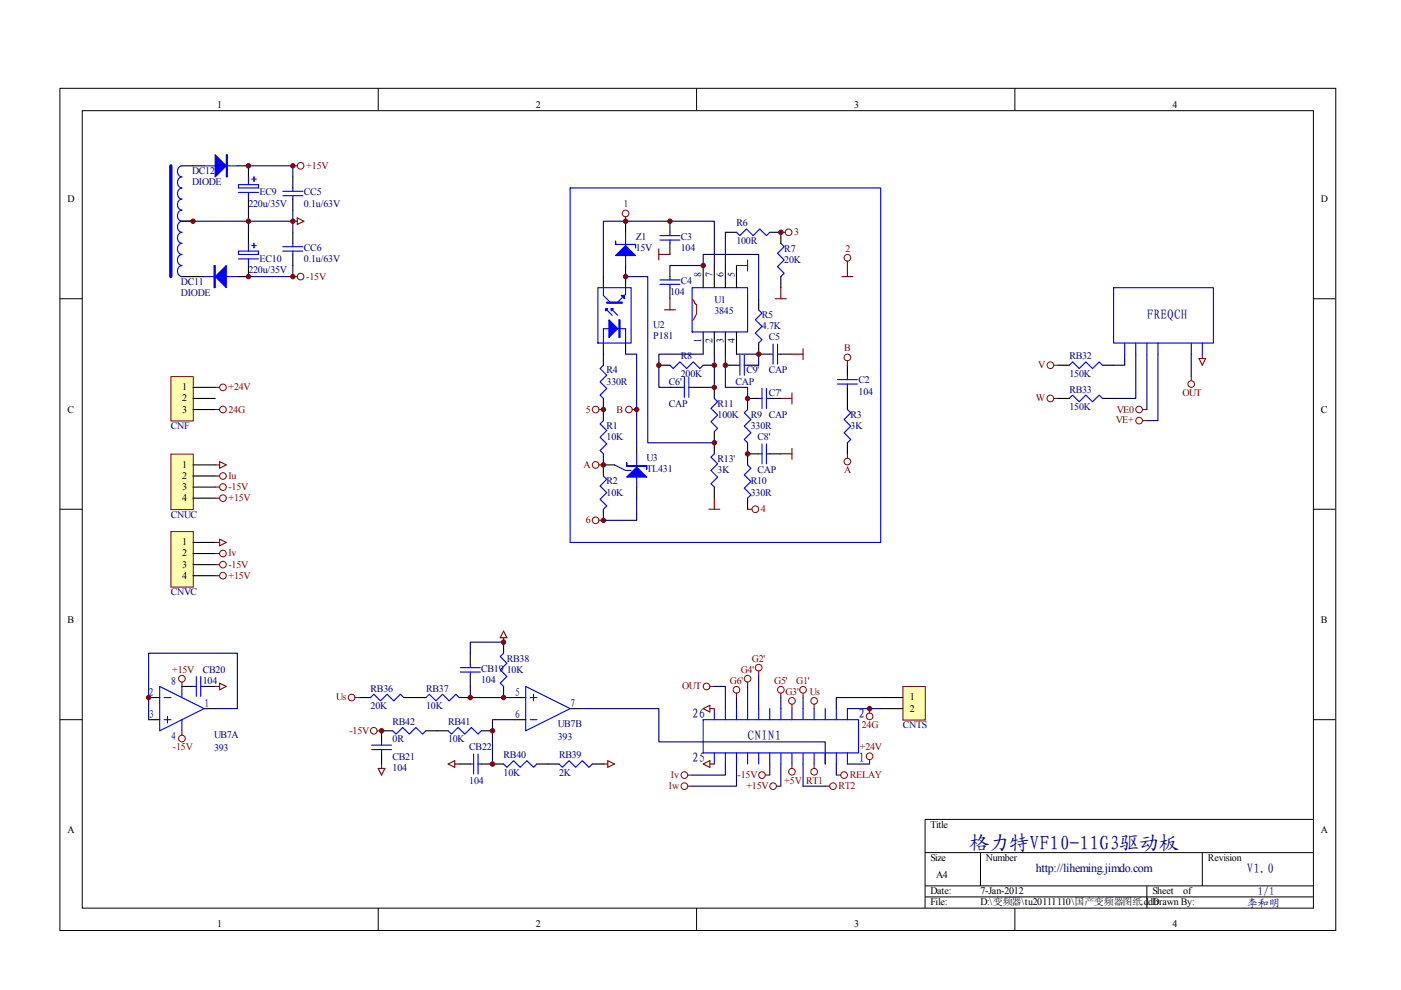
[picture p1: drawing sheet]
<svg xmlns="http://www.w3.org/2000/svg" width="297mm" height="210mm" viewBox="0 0 297 210" stroke-linecap="round" stroke-linejoin="round" font-family="sans-serif">
<g fill="none" stroke="#000" stroke-width=".21">
<path d="M12.7 18.7h270.5v178.6h-270.5zM80.2 18.7v4.7M147.7 18.7v4.7M215.2 18.7v4.7M17.4 23.5h261.1v169h-261.1zM12.7 63.3h4.7M278.4 63.3h4.7M12.7 108h4.7M278.4 108h4.7M12.7 152.6h4.7M278.4 152.6h4.7M278.4 173.7h-82.3v18.8"/>
<path d="M80.2 192.5v4.7M147.7 192.5v4.7M196.1 180.8h82.3M196.1 187.8h82.3M196.1 190.2h82.3M207.9 180.8v7M215.2 192.5v4.7M243.2 187.8v4.7M254.9 180.8v7"/>
</g>
<g fill="none" stroke="#000" stroke-width=".23">
<path d="M38.6 35.2h4.7M50.3 35.2h2.4v2.3M62.1 37.5v2.4M38.6 46.9h2.3M38.6 58.6h4.7M52.7 56.3v2.3h-2.4M52.7 42.2v2.4M52.7 49.3v2.3M62.1 42.2v2.4M62.1 49.3v2.3M62.1 53.9v2.4M127.9 58.6v2.4"/>
<path d="M132.6 58.6v2.4M142 46.9v2.4M142 51.6v2.3M142 56.3v2.3M149.1 56.3v4.7M151.4 56.3v4.7M153.8 56.3v4.7M153.8 49.3h2.4M156.2 56.3v4.7M163.2 49.3h2.4v2.3M165.6 58.6v2.4M127.9 72.7v4.7"/>
<path d="M132.6 72.7v2.4M139.7 77.4h2.3M142 61v2.3M149.1 70.4v4.7M149.1 77.4h2.3M151.4 70.4v4.7M153.8 70.4v4.7M153.8 77.4h2.4M156.2 70.4v4.7M158.5 77.4h2.4M160.9 63.3v2.4M160.9 72.7v2.4h2.3"/>
<path d="M165.6 75.1h2.3M179.7 77.4v2.4M224.3 77.4h2.4M233.8 77.4h2.3M127.9 84.5v4.7M127.9 96.2v4.7M127.9 98.6h2.4M135 93.9v2.3M142 82.1h2.4M146.7 82.1h2.4M151.4 82.1v2.4M151.4 91.5v4.7"/>
<path d="M158.5 93.9v4.7M158.5 96.2h2.4M160.9 84.5h-2.4v2.3M163.2 84.5h2.4M163.2 96.2h2.4M179.7 82.1v4.7M179.7 93.9v2.3M224.3 84.5h2.4M233.8 84.5h2.3M127.9 108v2.3M135 103.3v2.3M151.4 103.3v2.3"/>
<path d="M158.5 105.6v2.4"/>
</g>
<g fill="none" stroke="#00f" stroke-width=".23">
<path d="M38.6 35.2a1.2 1.2 0 0 0-1 1.1 1.2 1.2 0 0 0 1 1.2 1.2 1.2 0 0 0-1 1.2 1.2 1.2 0 0 0 1 1.2 1.2 1.2 0 0 0-1 1.1 1.2 1.2 0 0 0 1 1.2 1.2 1.2 0 0 0-1 1.2 1.2 1.2 0 0 0 1 1.2 1.2 1.2 0 0 0-1 1.1 1.2 1.2 0 0 0 1 1.2 1.21 1.21 0 0 0-1 1.2 1.21 1.21 0 0 0 1 1.2 1.2 1.2 0 0 0-1 1.1 1.2 1.2 0 0 0 1 1.2 1.2 1.2 0 0 0-1 1.2 1.2 1.2 0 0 0 1 1.1 1.2 1.2 0 0 0-1 1.2 1.2 1.2 0 0 0 1 1.2 1.2 1.2 0 0 0-1 1.2 1.2 1.2 0 0 0 1 1.1M43.3 35.2h7M50.6 39.2h4.2v.7h-4.2zM52.7 37.5v1.7M53.4 38h.9M53.9 37.5v.9M62.1 39.9v.7M43.3 58.6h7M50.6 53.2h4.2v.7h-4.2zM50.6 40.8h4.2M50.6 54.9h4.2M52.7 40.8v1.4"/>
<path d="M52.7 51.6v1.6M52.7 54.9v1.4M53.4 52.1h.9M53.9 51.6v.9M60 53.2h4.2M60 41.5h4.2M60 40.6h4.2M60 52.3h4.2M62.1 41.5v.7M62.1 51.6v.7M62.1 53.2v.7M139.9 59.3h4.3"/>
<path d="M139.9 50.9h4.3M139.9 50h4.3M142 49.3v.7M142 50.9v.7M142 58.6v.7M156.2 49.3l.7 .7 1.4-1.5 1.4 1.5 1.4-1.5 1.4 1.5 .7-.7M165.6 51.6l.7 .7-1.4 1.4 1.4 1.4-1.4 1.4 1.4 1.4-.7 .7M126.8 61h7v11.7h-7zM127.9 77.4l-.7 .7 1.4 1.4-1.4 1.5 1.4 1.4-1.4 1.4 .7 .7M127.9 61v1.6l1.4 1.4M127.9 72.7v-3h4.7v3M128.4 65.5l1.4 1.4"/>
<path d="M129.6 65.5l1.4 1.4M132.6 61v1.4l-1.6 1.6M139.9 60.3h4.3M142 77.4l.7 .7 1.5-1.4 1.4 1.4 1.4-1.4 1.4 1.4 .7-.7M142 60.3v.7M146.7 61h11.8v9.4h-11.8zM156.2 77.4h.7M156.9 75.3v4.2M157.8 77.4h.7M157.8 75.3v4.2M160.9 65.7l.7 .7-1.5 1.4 1.5 1.4-1.5 1.4 1.5 1.4-.7 .7M163.2 75.1h.7"/>
<path d="M163.9 73v4.2M164.9 75.1h.7M164.9 73v4.2M179.7 79.8v.7M226.7 77.4l.7-.7 1.4 1.4 1.4-1.4 1.4 1.4 1.4-1.4 .8 .7M236.1 61h21.2v11.7h-21.2zM238.5 72.7v2.4M240.8 72.7v2.4M243.2 72.7v2.4M245.5 72.7v2.4M252.6 72.7v2.4M254.9 72.7v2.4"/>
<path d="M127.9 89.2l-.7 .7 1.4 1.4-1.4 1.4 1.4 1.4-1.4 1.4 .7 .7M130.3 98.6l2.3 1.1h1.2M135 96.2v7.1M144.4 82.1h.7M145.1 80v4.2M146 82.1h.7M146 80v4.2M151.4 84.5l.8 .7-1.5 1.4 1.5 1.4-1.5 1.4 1.5 1.4-.8 .7M151.4 96.2l-.7 .7 1.5 1.4-1.5 1.4 1.5 1.5-1.5 1.4 .7 .7M158.5 86.8l-.7 .7 1.4 1.4-1.4 1.5 1.4 1.4-1.4 1.4 .7 .7M158.5 98.6l.7 .7-1.4 1.4 1.4 1.4-1.4 1.4 1.4 1.4-.7 .7M160.9 84.5h.7"/>
<path d="M160.9 96.2h.7M161.6 82.4v4.2M161.6 94.1v4.2M162.5 84.5h.7M162.5 82.4v4.2M162.5 94.1v4.2M162.5 96.2h.7M177.6 80.5h4.2M177.6 81.4h4.2M179.7 86.8l.7 .7-1.4 1.4 1.4 1.5-1.4 1.4 1.4 1.4-.7 .7M179.7 81.4v.7M226.7 84.5l.7-.7 1.4 1.4 1.4-1.4 1.4 1.4 1.4-1.4 .8 .7"/>
<path d="M127.9 100.9l.7 .7-1.4 1.4 1.4 1.4-1.4 1.5 1.4 1.4-.7 .7"/>
</g>
<g fill="#00f" stroke="#00f" stroke-width=".23">
<path d="M45.6 32.8l2.4 2.4-2.4 2.3z"/>
<path d="M45.6 58.6l2.4-2.3v4.7z"/>
<path d="M129.1 67.8l1.9 1.9-1.9 1.9z"/>
<path d="M128.4 65.5h.5l-.5 .4z"/>
<path d="M129.6 65.5h.4l-.4 .4z"/>
<path d="M131.7 62.6h.7v.7z"/>
<path d="M132.9 101.2l2.1-2.2 2.1 2.2z"/>
<path d="M48 32.8h.2v4.7h-.2z" fill-rule="evenodd"/>
<path d="M45.4 56.3h.2v4.7h-.2z" fill-rule="evenodd"/>
<path d="M131.2 67.8h.3v3.8h-.3z" fill-rule="evenodd"/>
<path d="M128.6 64h3.3v.3h-3.3z" fill-rule="evenodd"/>
<path d="M132.9 98.1v.7h4.2v.7v-.7h-4.2z" fill-rule="evenodd"/>
</g>
<path d="M36.2 35.2v23.4" fill="none" stroke="#00f" stroke-width=".71"/>
<g fill="none" stroke="#800000" stroke-width=".21">
<circle cx="63.7" cy="35.2" r=".71"/>
<circle cx="63.7" cy="58.6" r=".71"/>
<circle cx="132.6" cy="45.3" r=".71"/>
<circle cx="167.2" cy="49.2" r=".71"/>
<circle cx="179.7" cy="54.7" r=".71"/>
<circle cx="179.7" cy="75.8" r=".71"/>
<circle cx="222.7" cy="77.4" r=".7"/>
<circle cx="126.3" cy="98.6" r=".71"/>
<circle cx="126.3" cy="86.8" r=".71"/>
<circle cx="133.3" cy="86.8" r=".7"/>
<circle cx="179.7" cy="97.9" r=".71"/>
<circle cx="222.7" cy="84.5" r=".7"/>
<circle cx="241.5" cy="86.8" r=".71"/>
<circle cx="241.5" cy="89.2" r=".71"/>
<circle cx="252.6" cy="81.4" r=".7"/>
<circle cx="126.3" cy="110.3" r=".71"/>
<circle cx="160.1" cy="108" r=".7"/>
</g>
<g fill="none" stroke="#800000" stroke-width=".23">
<path d="M62.1 35.2h.9M62.1 58.6h.9M62.1 46.9h.9M63 46.2l1.4 .7-1.4 .7zM132.6 46v.9M139.7 52.8v2.3M139.7 53.9h2.3M156.2 56.3h2.3M158.5 55.1v2.4M165.6 49.3h.9M178.5 58.6h2.3M179.7 55.4v3.2"/>
<path d="M140.9 65.7h2.3M142 63.3v2.4M164.4 63.3h2.3M165.6 61v2.3M167.9 75.1h2.4M170.3 73.9v2.4M179.7 76.5v.9M223.4 77.4h.9M252.6 79.8v.9M254.2 76h1.4l-.7 1.4zM254.9 75.1v.9M127 86.8h.9"/>
<path d="M127 98.6h.9M134 86.8h1M165.6 84.5h2.3M165.6 96.2h2.3M167.9 83.3v2.4M167.9 95.1v2.3M179.7 96.2v1M223.4 84.5h.9M242.2 89.2h1M242.2 86.8h1M127 110.3h.9M150.3 108h2.3"/>
<path d="M151.4 105.6v2.4M158.5 108h.9"/>
</g>
<g fill="none" stroke="#000080" stroke-width=".23">
<path d="M52.7 35.2h9.4v2.3M52.7 44.6v4.7M62.1 44.6v2.3h-21.2M62.1 56.3v2.3h-9.4M62.1 46.9v2.4M132.6 58.6h4.7v35.3h14.1M142 56.3h7.1v-2.4h11.8v9.4M151.4 56.3v-9.4h-23.5v11.7M153.8 49.3v7M132.6 75.1h2.4v18.8M149.1 75.1h-9.4v7h2.3M151.4 75.1v7h-2.3"/>
<path d="M153.8 75.1v7h4.7v2.4M156.2 75.1h4.7v2.3M238.5 75.1v2.3h-2.4M240.8 75.1v9.4h-4.7M243.2 75.1v11.7M245.5 75.1v14.1h-2.3M252.6 75.1v4.7M135 105.6v4.7h-7.1"/>
</g>
<path d="M146.7 63.3l.3 .5h.2v.5h.2v.2h.3v1a2.16 2.16 0 0 1-.5 1.8v.3l-.5 .4" fill="none" stroke="#f00" stroke-width=".23"/>
<path d="M36.3 79.9h4.7v9.4h-4.7z" fill="#ffffb0"/>
<g fill="none" stroke="#800000" stroke-width=".21">
<path d="M36.2 79.9h4.8v9.4h-4.8z"/>
<circle cx="47.3" cy="82.1" r=".71"/>
<circle cx="47.3" cy="86.8" r=".71"/>
<circle cx="149.8" cy="145.5" r=".71"/>
<circle cx="156.1" cy="146.3" r=".71"/>
<circle cx="158.5" cy="143.9" r=".71"/>
<circle cx="160.9" cy="141.6" r=".71"/>
<circle cx="165.6" cy="146.3" r=".71"/>
<circle cx="167.9" cy="148.6" r=".71"/>
<circle cx="170.3" cy="146.3" r=".71"/>
<circle cx="172.6" cy="148.6" r=".71"/>
<circle cx="184.4" cy="151.9" r=".71"/>
<circle cx="145.1" cy="164.3" r=".7"/>
<circle cx="145.1" cy="166.7" r=".7"/>
<circle cx="161.6" cy="164.3" r=".71"/>
<circle cx="163.9" cy="166.7" r=".7"/>
<circle cx="167.9" cy="163.6" r=".71"/>
<circle cx="172.6" cy="163.6" r=".71"/>
<circle cx="176.6" cy="166.7" r=".7"/>
<circle cx="179" cy="164.3" r=".71"/>
<circle cx="184.4" cy="160.3" r=".71"/>
</g>
<path d="M40.9 82.1h4.7M40.9 84.5h4.7M40.9 86.8h4.7" fill="none" stroke="#000" stroke-width=".23"/>
<g fill="none" stroke="#800000" stroke-width=".23">
<path d="M45.6 82.1h1M45.6 86.8h1M149.1 150.2l1.4-.7v1.4zM150.5 150.2h.9M150.5 145.5h.9M156.2 147v.9M158.5 144.6v.9M160.9 142.3v.9M165.6 147v.9M167.9 149.3v.9M170.3 147v.9M172.6 149.3v.9"/>
<path d="M184.4 150.2v1M145.8 166.7h.9M145.8 164.3h.9M149.1 162l1.4-.7v1.4zM150.5 162h.9M162.3 164.3h.9M164.6 166.7h1M167.9 162v.9M172.6 162v.9M175 166.7h.9M177.3 164.3h1M184.4 161.1v.9"/>
</g>
<g fill="none" stroke="#00f" stroke-width=".23">
<path d="M149.1 152.6h32.9v7h-32.9zM151.4 150.2v2.4M151.4 159.6v2.4M153.8 150.2v2.4M153.8 159.6v2.4M156.2 150.2v2.4M156.2 159.6v2.4M158.5 150.2v2.4M158.5 159.6v2.4M160.9 150.2v2.4M160.9 159.6v2.4M163.2 150.2v2.4"/>
<path d="M163.2 159.6v2.4M165.6 150.2v2.4M165.6 159.6v2.4M167.9 150.2v2.4M167.9 159.6v2.4M170.3 150.2v2.4M170.3 159.6v2.4M172.6 150.2v2.4M172.6 159.6v2.4M175 150.2v2.4M175 159.6v2.4M177.3 150.2v2.4"/>
<path d="M177.3 159.6v2.4M179.7 150.2v2.4M179.7 159.6v2.4"/>
</g>
<g fill="none" stroke="#000080" stroke-width=".23">
<path d="M151.4 145.5h2.4v4.7M156.2 147.9v2.3M158.5 145.5v4.7M160.9 143.2v7M165.6 147.9v2.3M170.3 147.9v2.3M179.7 150.2h4.7M153.8 162v2.3h-7.1M156.2 162v4.7h-9.5M165.6 162v4.7M170.3 162v4.7M177.3 162v2.3"/>
<path d="M179.7 162h4.7"/>
</g>
<path d="M191.5 145.6h4.7v7.1h-4.7z" fill="#ffffb0"/>
<g fill="none" stroke="#800000" stroke-width=".21">
<path d="M191.4 145.6h4.8v7.1h-4.8z"/>
<circle cx="38.6" cy="143.9" r=".71"/>
<circle cx="38.6" cy="156.6" r=".71"/>
<circle cx="74.5" cy="147.9" r=".71"/>
<circle cx="79.3" cy="154.9" r=".71"/>
</g>
<g fill="none" stroke="#000" stroke-width=".23">
<path d="M99.7 138.5v2.4M106.8 136.2v2.3M31.5 147.9h2.4M31.5 152.6h2.4M38.6 145.5h2.3M43.3 150.2h2.3M43.3 145.5h2.3M76.2 147.9h2.3M80.9 159.6v2.4M83.2 154.9h-2.3v2.4M85.6 147.9h4.7M90.3 154.9h4.7"/>
<path d="M97.4 147.9h2.3M99.7 143.2v2.3M102.1 154.9h2.3M106.8 145.5v2.4M109.1 147.9h2.4M109.1 152.6h2.4M120.9 150.2h2.3M186.7 147.9h4.7M186.7 150.2h4.7M97.4 162h2.3M102.1 162h4.7M113.8 162h4.7"/>
<path d="M125.6 162h2.3"/>
</g>
<path d="M106.8 136.2h-7.1v2.3M45.6 150.2h4.7v-11.7h-18.8v14.1M99.7 145.5v2.4h9.4M109.1 152.6h-4.7v9.4M123.2 150.2h16.5v7.1h35.3v4.7M184.4 150.2h2.3M186.7 147.9h-9.4v2.3M163.2 162v2.3M170.3 166.7h4.7" fill="none" stroke="#000080" stroke-width=".23"/>
<g fill="none" stroke="#00f" stroke-width=".23">
<path d="M106.8 138.5l-.7 .7 1.4 1.4-1.4 1.4 1.4 1.4-1.4 1.4 .7 .7M33.9 145.5l9.4 4.7-9.4 4.7zM34.8 152.6h1.4M34.8 147.9h1.4M35.5 151.9v1.4M38.6 145.5v2.4M38.6 152.6v2.3M40.9 145.5h.7M41.6 143.4v4.3M42.6 145.5h.7M42.6 143.4v4.3M78.5 147.9l.8-.7 1.4 1.4 1.4-1.4 1.4 1.4 1.4-1.4 .7 .7"/>
<path d="M78.8 158h4.2M78.8 158.9h4.2M80.9 157.3v.7M80.9 158.9v.7M83.2 154.9l.8 .7 1.4-1.4 1.4 1.4 1.4-1.4 1.4 1.4 .7-.7M90.3 147.9l.7-.7 1.4 1.4 1.4-1.4 1.4 1.4 1.5-1.4 .7 .7M95 154.9l.7 .7 1.4-1.4 1.4 1.4 1.4-1.4 1.5 1.4 .7-.7M97.6 142.5h4.2M97.6 141.6h4.2M99.7 140.9v.7M99.7 142.5v.7M100.4 159.9v4.2"/>
<path d="M101.4 159.9v4.2M111.5 145.5l9.4 4.7-9.4 4.7zM112.4 152.6h1.4M112.4 147.9h1.4M113.1 147.2v1.4M99.7 162h.7M101.4 162h.7M106.8 162l.7 .7 1.4-1.4 1.4 1.4 1.4-1.4 1.4 1.4 .7-.7M118.5 162l.7 .7 1.4-1.4 1.5 1.4 1.4-1.4 1.4 1.4 .7-.7"/>
</g>
<g fill="none" stroke="#800000" stroke-width=".23">
<path d="M106.8 133.8l.7 1.4h-1.4zM106.8 135.2v1M38.6 144.6v.9M38.6 154.9v1M45.6 145.5h1M46.6 144.8l1.4 .7-1.4 .8zM75.3 147.9h.9M80 154.9h.9M80.2 162.9h1.4l-.7 1.4zM80.9 162v.9M95 162l1.4-.7v1.4zM96.4 162h1"/>
<path d="M127.9 162h1M128.9 161.3l1.4 .7-1.4 .7z"/>
</g>
<path d="M36.3 96.4h4.7v11.6h-4.7z" fill="#ffffb0"/>
<path d="M36.2 96.3h4.8v11.7h-4.8z" fill="none" stroke="#800000" stroke-width=".21"/>
<path d="M40.9 98.6h4.7M40.9 100.9h4.7M40.9 103.3h4.7M40.9 105.6h4.7" fill="none" stroke="#000" stroke-width=".23"/>
<path d="M36.3 112.8h4.7v11.7h-4.7z" fill="#ffffb0"/>
<g fill="none" stroke="#800000" stroke-width=".21">
<path d="M36.2 112.7h4.8v11.8h-4.8z"/>
<circle cx="47.3" cy="100.9" r=".71"/>
<circle cx="47.3" cy="105.6" r=".71"/>
<circle cx="47.3" cy="103.3" r=".71"/>
<circle cx="47.3" cy="119.7" r=".71"/>
<circle cx="47.3" cy="117.4" r=".71"/>
<circle cx="47.3" cy="122.1" r=".71"/>
</g>
<path d="M132.6 46.9v2.4M132.6 56.3v2.3M40.9 115h4.7M40.9 117.4h4.7M40.9 119.7h4.7M40.9 122.1h4.7" fill="none" stroke="#000" stroke-width=".23"/>
<path d="M45.6 98.6h1M46.6 97.9l1.4 .7-1.4 .7zM45.6 105.6h1M45.6 103.3h1M45.6 119.7h1M45.6 100.9h1M45.6 117.4h1M45.6 115h1M46.6 114.3l1.4 .7-1.4 .7zM45.6 122.1h1" fill="none" stroke="#800000" stroke-width=".23"/>
<path d="M120.9 39.9h65.8v75.1h-65.8zM132.6 49.3v7" fill="none" stroke="#00f" stroke-width=".23"/>
<g fill="#00f" stroke="#00f" stroke-width=".23">
<path d="M130.5 54.2l2.1-2.1 2.1 2.1z"/>
<path d="M130.5 51.1v.7h4.2v.7v-.7h-4.2z" fill-rule="evenodd"/>
</g>
<g fill="#800000" stroke="#800000" stroke-width=".21">
<circle cx="40.9" cy="46.9" r=".47"/>
<circle cx="52.7" cy="35.2" r=".47"/>
<circle cx="52.7" cy="58.6" r=".47"/>
<circle cx="62.1" cy="35.2" r=".47"/>
<circle cx="62.1" cy="58.6" r=".47"/>
<circle cx="62.1" cy="46.9" r=".47"/>
<circle cx="52.7" cy="46.9" r=".47"/>
<circle cx="31.5" cy="147.9" r=".47"/>
<circle cx="149.1" cy="56.3" r=".47"/>
<circle cx="165.6" cy="49.3" r=".47"/>
<circle cx="160.9" cy="75.1" r=".47"/>
<circle cx="158.5" cy="96.2" r=".47"/>
<circle cx="158.5" cy="84.5" r=".47"/>
<circle cx="151.4" cy="77.4" r=".47"/>
<circle cx="139.7" cy="77.4" r=".47"/>
<circle cx="151.4" cy="82.1" r=".47"/>
<circle cx="151.4" cy="93.9" r=".47"/>
<circle cx="132.6" cy="58.6" r=".47"/>
<circle cx="153.8" cy="77.4" r=".47"/>
<circle cx="132.6" cy="46.9" r=".47"/>
<circle cx="142" cy="46.9" r=".47"/>
<circle cx="127.9" cy="86.8" r=".47"/>
<circle cx="127.9" cy="98.6" r=".47"/>
<circle cx="127.9" cy="110.3" r=".47"/>
<circle cx="135" cy="86.8" r=".47"/>
<circle cx="184.4" cy="150.2" r=".47"/>
<circle cx="99.7" cy="147.9" r=".47"/>
<circle cx="106.8" cy="147.9" r=".47"/>
<circle cx="106.8" cy="136.2" r=".47"/>
<circle cx="80.9" cy="154.9" r=".47"/>
<circle cx="104.4" cy="154.9" r=".47"/>
<circle cx="104.4" cy="162" r=".47"/>
</g>
<text font-size="4.2" fill="#000080" x="205.6" y="180.2">格力特VF10-11G3驱动板</text>
<g font-size="2.8" fill="#000080">
<text x="243.2" y="67.7">FREQCH</text>
<text x="146.7" y="152.2">26</text>
<text x="182" y="152.2">2</text>
<text x="146.7" y="161.6">25</text>
<text x="158.5" y="156.9">CNIN1</text>
<text x="182" y="161.6">1</text>
<text x="264.3" y="185.1">V1.0</text>
</g>
<text font-size="2.5" fill="#000080" x="219.6" y="184.8">http://liheming.jimdo.com</text>
<g font-size="2.3" fill="#000080">
<text x="31.5" y="147.6">2</text>
<text x="36.2" y="145.2">8</text>
<text x="43.3" y="150">1</text>
<text x="109.1" y="147.6">5</text>
<text x="120.9" y="150">7</text>
<text x="31.5" y="152.2">3</text>
<text x="109.1" y="152.2">6</text>
<text x="36.2" y="157">4</text>
<text x="266.7" y="189.8">1/1</text>
<text x="264.3" y="192.2">李和明</text>
</g>
<g font-size="2.1">
<text x="46.1" y="22.9">1</text>
<text x="113.6" y="22.9">2</text>
<text x="181.1" y="22.9">3</text>
<text x="248.6" y="22.9">4</text>
<text x="14.3" y="42.8">D</text>
<text x="280.1" y="42.8">D</text>
<text x="38.6" y="82.7">1</text>
<text x="14.3" y="87.5">C</text>
<text x="38.6" y="85.1">2</text>
<text x="38.6" y="87.5">3</text>
<text x="280.1" y="87.5">C</text>
<text x="38.6" y="99.2">1</text>
<text x="38.6" y="101.5">2</text>
<text x="38.6" y="103.9">3</text>
<text x="38.6" y="106.2">4</text>
<text x="38.6" y="115.6">1</text>
<text x="38.6" y="118">2</text>
<text x="38.6" y="120.3">3</text>
<text x="38.6" y="122.7">4</text>
<text x="14.3" y="132.1">B</text>
<text x="280.1" y="132.1">B</text>
<text x="192.9" y="148.5">1</text>
<text x="192.9" y="150.9">2</text>
<text x="14.3" y="176.7">A</text>
<text x="197.3" y="175.5">Title</text>
<text x="280.1" y="176.7">A</text>
<text x="197.3" y="182.6">Size</text>
<text x="209" y="182.6">Number</text>
<text x="256.1" y="182.6">Revision</text>
<text x="197.3" y="189.6">Date:</text>
<text x="197.3" y="192">File:</text>
<text x="198.5" y="186.1">A4</text>
<text x="207.9" y="189.6">7-Jan-2012</text>
<text x="207.9" y="192">D:\变频器\tu20111110\国产变频器图纸.ddb</text>
<text x="244.3" y="189.6">Sheet</text>
<text x="244.3" y="192">Drawn By:</text>
<text x="250.9" y="189.6">of</text>
<text x="46.1" y="196.6">1</text>
<text x="113.6" y="196.6">2</text>
<text x="181.1" y="196.6">3</text>
<text x="248.6" y="196.6">4</text>
</g>
<g font-size="2.1" fill="#800000">
<text x="64.9" y="35.7">+15V</text>
<text x="132.2" y="44">1</text>
<text x="168.4" y="49.9">3</text>
<text x="179.2" y="53.4">2</text>
<text x="64.9" y="59.3">-15V</text>
<text x="179" y="74.5">B</text>
<text x="48.4" y="82.7">+24V</text>
<text x="220.1" y="78.1">V</text>
<text x="250.7" y="83.9">OUT</text>
<text x="48.4" y="87.5">24G</text>
<text x="124.2" y="87.5">5</text>
<text x="130.7" y="87.5">B</text>
<text x="219.6" y="85.1">W</text>
<text x="236.6" y="89.8">VE+</text>
<text x="236.8" y="87.5">VE0</text>
<text x="48.4" y="101.5">Iu</text>
<text x="123.7" y="99.2">A</text>
<text x="179" y="100.3">A</text>
<text x="48.4" y="106.2">+15V</text>
<text x="48.4" y="103.9">-15V</text>
<text x="124.2" y="110.9">6</text>
<text x="161.3" y="108.6">4</text>
<text x="48.4" y="118">Iv</text>
<text x="48.4" y="122.7">+15V</text>
<text x="48.4" y="120.3">-15V</text>
<text x="36.5" y="142.6">+15V</text>
<text x="157.1" y="142.6">G4'</text>
<text x="159.4" y="140.3">G2'</text>
<text x="71.3" y="148.5">Us</text>
<text x="144.6" y="146.1">OUT</text>
<text x="154.8" y="145">G6'</text>
<text x="164.2" y="145">G5'</text>
<text x="166.5" y="147.3">G3'</text>
<text x="168.8" y="145">G1'</text>
<text x="171.7" y="147.3">Us</text>
<text x="74.1" y="155.5">-15V</text>
<text x="182.7" y="154.4">24G</text>
<text x="36.7" y="159.1">-15V</text>
<text x="182.3" y="159.1">+24V</text>
<text x="141.8" y="167.3">Iw</text>
<text x="142.2" y="164.9">Iv</text>
<text x="156.4" y="164.9">-15V</text>
<text x="158.2" y="167.3">+15V</text>
<text x="166.3" y="166.1">+5V</text>
<text x="170.9" y="166.1">RT1</text>
<text x="177.8" y="167.3">RT2</text>
<text x="180.2" y="164.9">RELAY</text>
</g>
<g font-size="2.1" fill="#000080">
<text x="40.7" y="36.9">DC12</text>
<text x="40.7" y="39.3">DIODE</text>
<text x="55" y="41.4">EC9</text>
<text x="64.4" y="41.4">CC5</text>
<text x="52.7" y="43.8">220u/35V</text>
<text x="64.4" y="43.8">0.1u/63V</text>
<text x="64.4" y="53.2">CC6</text>
<text x="134.8" y="50.8">Z1</text>
<text x="134.8" y="53.2">15V</text>
<text x="144.4" y="50.8">C3</text>
<text x="144.4" y="53.2">104</text>
<text x="156.1" y="48">R6</text>
<text x="156.1" y="51.7">100R</text>
<text x="166.3" y="53.4">R7</text>
<text x="52.7" y="57.8">220u/35V</text>
<text x="55" y="55.5">EC10</text>
<text x="64.4" y="55.5">0.1u/63V</text>
<text x="148.7" y="58.7" transform="rotate(-90 148.7 58.7)">8</text>
<text x="151" y="58.7" transform="rotate(-90 151 58.7)">7</text>
<text x="153.4" y="58.7" transform="rotate(-90 153.4 58.7)">6</text>
<text x="155.8" y="58.7" transform="rotate(-90 155.8 58.7)">5</text>
<text x="166.3" y="55.7">20K</text>
<text x="38.4" y="60.5">DC11</text>
<text x="38.4" y="62.8">DIODE</text>
<text x="142.1" y="62.5">104</text>
<text x="144.4" y="60.2">C4</text>
<text x="151.5" y="64.2">U1</text>
<text x="138.5" y="69.6">U2</text>
<text x="138.5" y="71.9">P181</text>
<text x="151.5" y="66.6">3845</text>
<text x="161.5" y="67.5">R5</text>
<text x="161.5" y="69.8">4.7K</text>
<text x="144.4" y="76.1">R8</text>
<text x="148.7" y="72.7" transform="rotate(-90 148.7 72.7)">1</text>
<text x="151" y="72.7" transform="rotate(-90 151 72.7)">2</text>
<text x="153.4" y="72.7" transform="rotate(-90 153.4 72.7)">3</text>
<text x="155.8" y="72.7" transform="rotate(-90 155.8 72.7)">4</text>
<text x="163" y="72.2">C5</text>
<text x="226.7" y="76.1">RB32</text>
<text x="128.6" y="79.2">R4</text>
<text x="128.6" y="81.5">330R</text>
<text x="141.8" y="81.5">C6'</text>
<text x="144.4" y="79.9">200K</text>
<text x="156" y="81.5">CAP</text>
<text x="158.2" y="79.2">C9'</text>
<text x="163" y="79.2">CAP</text>
<text x="163" y="83.9">C7'</text>
<text x="182" y="81.3">C2</text>
<text x="182" y="83.7">104</text>
<text x="226.7" y="79.9">150K</text>
<text x="226.7" y="83.2">RB33</text>
<text x="141.8" y="86.3">CAP</text>
<text x="152.1" y="86.3">R11</text>
<text x="152.1" y="88.6">100K</text>
<text x="159.2" y="88.6">R9 CAP</text>
<text x="180.3" y="88.6">R3</text>
<text x="226.7" y="87">150K</text>
<text x="36.2" y="90.9">CNF</text>
<text x="128.6" y="90.9">R1</text>
<text x="128.6" y="93.3">10K</text>
<text x="159.2" y="90.9">330R</text>
<text x="160.6" y="93.3">C8'</text>
<text x="180.3" y="90.9">3K</text>
<text x="137.1" y="97.8">U3</text>
<text x="137.1" y="100.1">TL431</text>
<text x="152.1" y="98">R13'</text>
<text x="152.1" y="100.3">3K</text>
<text x="160.6" y="100.3">CAP</text>
<text x="128.6" y="102.7">R2</text>
<text x="128.6" y="105.1">10K</text>
<text x="159.2" y="102.7">R10</text>
<text x="159.2" y="105.1">330R</text>
<text x="36.2" y="109.7">CNUC</text>
<text x="36.2" y="126.2">CNVC</text>
<text x="43" y="142.6">CB20</text>
<text x="102" y="142.4">CB19</text>
<text x="107.4" y="140.3">RB38</text>
<text x="107.4" y="142.6">10K</text>
<text x="43" y="145">104</text>
<text x="78.6" y="146.7">RB36</text>
<text x="90.3" y="146.7">RB37</text>
<text x="102" y="144.7">104</text>
<text x="78.6" y="150.4">20K</text>
<text x="83.2" y="153.7">RB42</text>
<text x="90.3" y="150.4">10K</text>
<text x="95" y="153.7">RB41</text>
<text x="118.3" y="154.1">UB7B</text>
<text x="191.4" y="154.4">CNTS</text>
<text x="45.4" y="156.5">UB7A</text>
<text x="45.4" y="159.3">393</text>
<text x="83.2" y="157.4">0R</text>
<text x="83.2" y="161.2">CB21</text>
<text x="95" y="157.4">10K</text>
<text x="99.5" y="159.1">CB22</text>
<text x="106.8" y="160.7">RB40</text>
<text x="118.3" y="157">393</text>
<text x="118.5" y="160.7">RB39</text>
<text x="83.2" y="163.5">104</text>
<text x="99.5" y="166.1">104</text>
<text x="106.8" y="164.4">10K</text>
<text x="118.5" y="164.4">2K</text>
</g>
</svg>
